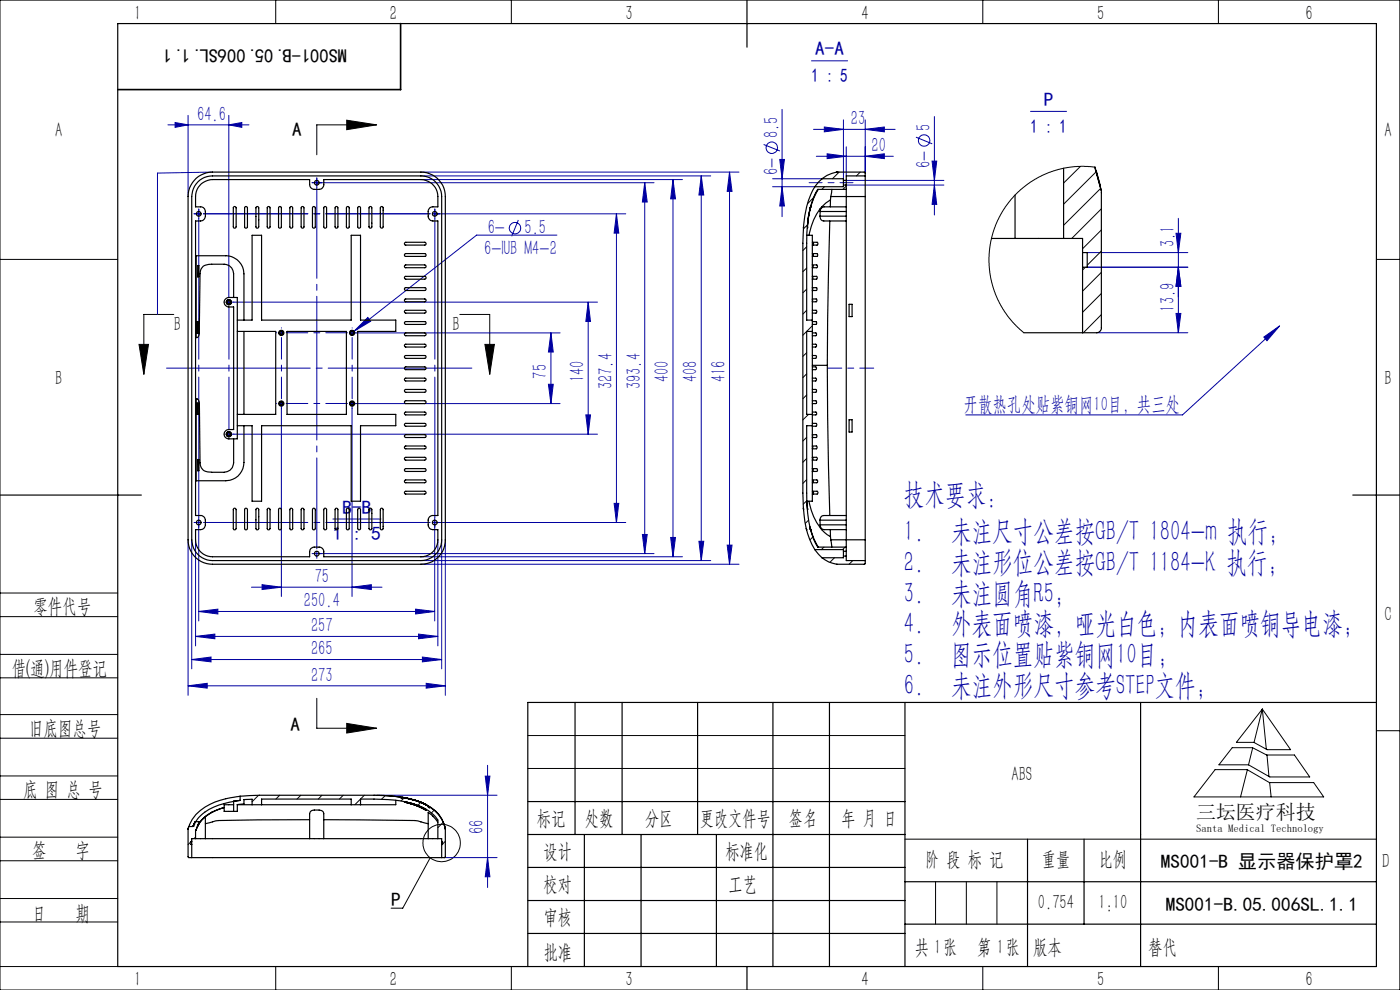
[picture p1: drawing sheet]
<svg xmlns="http://www.w3.org/2000/svg" width="297mm" height="210mm" viewBox="0 0 297 210" stroke-linecap="round" stroke-linejoin="round" font-family="sans-serif">
<g fill="none" stroke="#0000a0" stroke-width=".21">
<path d="M172.2 12.9h7.6M35.6 26.5h17.2M37.1 26l2.8 .5-2.8 .5zM39.9 24.5v17.2M45.1 36.5l-11.7 .2v30M48.5 26.5l2.8-.5v1zM48.5 24.5v38.6M67.2 38.3v1M89.3 38.1h55.5M89.3 37.3h61.5M89.3 36.5h67.5M136.8 38.8l.5 4.1h-1z"/>
<path d="M136.8 38.8v78.6M138.7 38.8h-72M142.8 38.1l.5 4.1h-1zM142.8 38.1v80M148.8 37.3l.5 4.1h-1zM148.8 37.3v81.6M154.8 36.5l.5 4.1h-1zM154.8 36.5v83.2M162 30.6l3.5 1.4M163.9 37.9h10.5M163.9 39.6h9M165.4 33.8h1l-.5 4.1z"/>
<path d="M165.9 39.6l.5 4.1h-1zM165.9 23.2v22.8M172.6 27.4h17.3M173.2 33.2h16.3M174.9 26.9l4 .5-4 .6zM175.5 32.6l4 .6-4 .4zM178.9 25.4v12.5M179.5 31.1v6.2M179.5 38.3h20.7M179.5 39.3h20.7M183.6 27.4l4-.5v1.1zM183.6 33.2l4-.6v1z"/>
<path d="M183.6 25.4v11.3M194.3 29.1l3.5 1.4M197.7 34.2h1l-.5 4.1zM198.2 39.3l.5 4h-1zM198.2 24.7v20.9M218.6 23.6h7.7M41.7 45.4h1M42.2 44.9v1M92.2 45.4h40.6M110 46.7l-1.5 3.4M118.1 49.9h-17l-26 20.4M130.8 45.4l.5 4.1h-1z"/>
<path d="M130.8 45.4v65.4M230.6 53.6h21.4M249.5 49.5h1l-.5 4.1zM250 56.7l.5 4h-1zM250 46.3v24.3M252 56.7h-21.4M48.5 63.6v1M59.2 70.6h1M59.7 70.1v1M74.7 70.6h44.1M75.1 70.3l-.8 .6M78 67.3l.6 .8-3.5 2.2z"/>
<path d="M116.9 70.6l.5 4.1h-1.1zM116.9 70.6v15M124.8 64.1l.5 4.1h-1zM124.8 64.1v28M126.8 64.1h-78.8M232.7 70.6h19.3M249.5 66.5h1l-.5 4.1zM268.1 71.5l3.4-2.4-2.7 3.2zM271.5 69.1l-20.6 18.9h-46M48.5 92.1h78.3M59.7 85.6v40.9M116.3 81.5h1.1l-.5 4.1z"/>
<path d="M118.8 85.6h-44.1v40.9M124.3 88h1l-.5 4.1zM39.9 114.5v33M40.7 114.5v27.4M41.5 114.5v22.5M42.2 109.8v21.9M67.2 117.4h71.5M70.6 110.1h10.2M89.3 118.1h55.5M89.3 118.9h61.5M89.3 119.7h67.5M92.2 110.8h40.6"/>
<path d="M92.2 109.8v21.9M92.9 114.5v22.5M93.7 114.5v27.4M94.5 114.5v33M130.3 106.8h1l-.5 4zM136.3 113.4h1l-.5 4zM142.3 114h1l-.5 4.1zM148.3 114.8h1l-.5 4.1zM154.3 115.6h1l-.5 4.1zM40.7 139.9l4.1-.5v1zM40.7 139.9h53M41.5 135l4.1-.5v1z"/>
<path d="M41.5 135h51.4M42.2 129.7l4-.5v1zM42.2 129.7h50M53.3 124.6h27.7M55.6 124l4.1 .6-4.1 .5zM74.7 124.6l4.1-.6v1.1zM88.2 129.2l4 .5-4 .5zM88.8 134.5l4.1 .5-4.1 .5zM89.6 139.4l4.1 .5-4.1 .5zM39.9 145.5l4.1-.6v1.1zM39.9 145.5h54.6M90.4 144.9l4.1 .6-4.1 .5z"/>
<path d="M79.3 168.7h26.1M102.9 164.6h1l-.5 4.1zM103.4 162.3v26M94.3 181.9h11.1M103.4 181.9l.5 4.1h-1z"/>
<circle cx="163.7" cy="31.3" r="1.22"/>
<circle cx="196" cy="29.8" r="1.21"/>
<circle cx="109.2" cy="48.4" r="1.21"/>
</g>
<g fill="none" stroke="#000" stroke-width=".21">
<path d="M0 0h297v210h-297zM58.5 0v5M108.5 0v5M208.5 0v5M258.5 0v5M73.6 25.5l6.3 1-6.3 1zM79.9 26.5h-12.7v6.3M0 55h25M292 55h5M29.5 73.1h2l-1 6.3zM36.9 66.7h-6.4v12.7M97.5 66.7h6.4v12.7"/>
<path d="M102.9 73.1h2l-1 6.3zM0 138.8h25M0 125.8h25M0 130.8h25M0 143.8h25M0 156.6h25M0 151.6h25M67.2 148.1v6.4h12.7M73.6 153.4l6.3 1.1-6.3 1zM112 156h80M261.4 158.6h4.3l3 1.6h5.9l3.2 4.6h-8.4l-4.5-2.6h-6.3zM265.7 158.6l-.8 3.6"/>
<path d="M267.8 150.4l6 8.6h-5l-2.8-1.5h-3.7zM267.8 150.4l-1.8 7.1M267.8 150.4l.8 8.5M292 155h5M0 169.6h25M0 164.6h25M0 177.6h25M112 163h80M192 178h100M257.8 163.3h6.8l4.7 2.7h9.4l2.1 3h-27.5zM264.6 163.3l-1.4 5.7M268.8 160.2l.4 4.5"/>
<path d="M269.3 166l.4 3M0 182.6h25M0 190.6h25M0 195.6h25M91.3 182l-5.9 10.6h-2.4M198.5 187v9M205 187v9M211.5 187v9M0 205h25M58.5 205v5M108.5 205v5M208.5 205v5"/>
<path d="M258.5 205v5"/>
<circle cx="93.7" cy="178.8" r="4"/>
</g>
<g fill="none" stroke="#0000a0" stroke-width=".21" stroke-dasharray="30.5 1.3 1.3 1.3">
<path d="M66.7 38.7h-.5M67.2 38.2v-.5M67.2 39.2v.5M67.7 38.7h.5M41.7 45.3h-.5M42.2 44.8v-.5M42.2 45.8v.5M92.2 45.3v-.5M92.2 45.3h-.5M92.2 45.3v.5M92.2 45.3h.5M92.2 44.8v-.5"/>
<path d="M92.2 45.8v.5M92.7 45.3h.5M47.6 64.1h-.1M48.6 63.1v-.1M49.6 64.1h.1M58.7 70.6h.1M59.7 69.6v-.1M74.7 70.6v-.5M74.7 70.6h-.5M74.7 70.6v.5M74.7 70.6h.5M74.7 69.6v-.1"/>
<path d="M75.7 70.6h.1M47.6 92.1h-.1M48.6 92.1v-.5M48.6 92.1h-.5M48.6 92.1v.5M48.6 92.1h.5M48.6 93.1h.1M49.6 92.1h.1M58.7 85.6h.1M59.7 85.6v-.5M59.7 85.6h-.5M59.7 85.6v.5"/>
<path d="M59.7 85.6h.5M59.7 86.6h.1M74.7 85.6v-.5M74.7 85.6h-.5M74.7 85.6v.5M74.7 85.6h.5M74.7 86.6h.1M75.7 85.6h.1M41.7 110.8h-.5M42.2 110.8v-.5M42.2 110.8h-.5M42.2 110.8v.5"/>
<path d="M42.2 110.8h.5M42.2 111.3v.5M66.7 117.4h-.5M67.2 117.4v-.5M67.2 117.4h-.5M67.2 117.4v.5M67.2 117.4h.5M67.2 117.9v.5M67.7 117.4h.5M92.2 110.8v-.5M92.2 110.8h-.5M92.2 110.8v.5"/>
<path d="M92.2 110.8h.5M92.2 111.3v.5M92.7 110.8h.5"/>
</g>
<path d="M43.2 45.3h48M43.2 110.8h48" fill="none" stroke="#0000a0" stroke-width=".21" stroke-dasharray="30.5 1.3 1.3 1.3" stroke-dashoffset="8.3"/>
<path d="M48.6 91.1v-26" fill="none" stroke="#0000a0" stroke-width=".21" stroke-dasharray="30.5 1.3 1.3 1.3" stroke-dashoffset="19.4"/>
<path d="M60.7 70.6h13M59.7 84.6v-13M60.7 85.6h13M74.7 84.6v-13" fill="none" stroke="#0000a0" stroke-width=".21" stroke-dasharray="30.5 1.3 1.3 1.3" stroke-dashoffset="25.9"/>
<path d="M42.2 109.8v-63.5M92.2 109.8v-63.5" fill="none" stroke="#0000a0" stroke-width=".21" stroke-dasharray="30.5 1.3 1.3 1.3" stroke-dashoffset=".6"/>
<path d="M67.2 116.4v-76.7" fill="none" stroke="#0000a0" stroke-width=".21" stroke-dasharray="30.5 1.3 1.3 1.3" stroke-dashoffset="11.2"/>
<path d="M34.7 78.1h66" fill="none" stroke="#0000a0" stroke-width=".21" stroke-dasharray="30.5 1.3 1.3 1.3" stroke-dashoffset="-.6"/>
<path d="M175.6 78.1h9.8" fill="none" stroke="#0000a0" stroke-width=".21" stroke-dasharray="30.5 1.3 1.3 1.3" stroke-dashoffset="27.5"/>
<path d="M171.6 38.7h9.4" fill="none" stroke="#0000a0" stroke-width=".21" stroke-dasharray="30.5 1.3 1.3 1.3" stroke-dashoffset="27.7"/>
<g fill="none" stroke="#000" stroke-width=".25">
<path d="M25 5h267v200h-267zM158.5 0v10M0 105h30M287 105h10M122 149v28M132 149v28M148 149v28M164 149v56M176 149v56M192 149v56M242 149v56M292 149h-180v56"/>
<path d="M112 170h80M112 177h80M124 177v28M136 177v28M152 177v28M218 178v27M230 178v18M112 184h80M112 191h80M112 198h80M192 187h100M192 196h100"/>
<path d="M158.5 205v5"/>
</g>
<path d="M85 5v14h-60" fill="none" stroke="#000" stroke-width=".35"/>
<path d="M73.6 25.5l6.3 1-6.3 1zM73.6 153.4l6.3 1.1-6.3 1zM102.9 73.1h2l-1 6.3zM29.5 73.1h2l-1 6.3z" fill="#000"/>
<g fill="#0000a0">
<path d="M268.1 71.5l3.4-2.4-2.7 3.2z"/>
<path d="M48.5 26.5l2.8-.5v1zM37.1 26l2.8 .5-2.8 .5z"/>
<path d="M39.9 145.5l4.1-.6v1.1zM90.4 144.9l4.1 .6-4.1 .5zM78 67.3l-2.9 3 3.5-2.2zM42.2 129.7l4-.5v1zM88.2 129.2l4 .5-4 .5zM55.6 124l4.1 .6-4.1 .5zM74.7 124.6l4.1-.6v1.1zM40.7 139.9l4.1-.5v1zM89.6 139.4l4.1 .5-4.1 .5zM41.5 135l4.1-.5v1zM88.8 134.5l4.1 .5-4.1 .5zM174.9 26.9l4 .5-4 .6zM183.6 27.4l4-.5v1.1zM175.5 32.6l4 .6-4 .4zM183.6 33.2l4-.6v1z"/>
<path d="M249.5 49.5h1l-.5 4.1zM250 56.7l.5 4h-1z"/>
<path d="M154.3 115.6h1l-.5 4.1zM154.8 36.5l.5 4.1h-1z"/>
<path d="M116.9 70.6l.5 4.1h-1.1zM116.3 81.5h1.1l-.5 4.1zM136.8 38.8l.5 4.1h-1zM136.3 113.4h1l-.5 4zM124.8 64.1l.5 4.1h-1zM124.3 88h1l-.5 4.1zM130.8 45.4l.5 4.1h-1zM130.3 106.8h1l-.5 4zM142.8 38.1l.5 4.1h-1zM142.3 114h1l-.5 4.1zM148.8 37.3l.5 4.1h-1zM148.3 114.8h1l-.5 4.1zM165.4 33.8h1l-.5 4.1zM165.9 39.6l.5 4.1h-1zM197.7 34.2h1l-.5 4.1zM198.2 39.3l.5 4h-1zM102.9 164.6h1l-.5 4.1zM103.4 181.9l.5 4.1h-1zM250 56.7l.5 4h-1zM249.5 66.5h1l-.5 4.1z"/>
</g>
<g fill="none" stroke="#000" stroke-width=".25">
<path d="M41.6 37.8l1.1-.7a4.8 4.8 0 0 1 2.4-.6h44.2a5.2 5.2 0 0 1 5.2 5.2v72.8a5.2 5.2 0 0 1-5.2 5.2h-44.2a5.2 5.2 0 0 1-5.2-5.2v-72.8a5.1 5.1 0 0 1 1.7-3.9zM42 38.6l1.4-1 1.7-.3h44.2a4.4 4.4 0 0 1 4.4 4.4v72.8a4.5 4.5 0 0 1-4.4 4.4h-44.2a4.5 4.5 0 0 1-4.4-4.4v-72.8l.3-1.7zM42.7 39l1.4-.7 1-.2h20.6v1a1.02 1.02 0 0 0 1 1.1h1a1.02 1.02 0 0 0 1-1.1v-1h20.6a3.6 3.6 0 0 1 3.6 3.6v2.2h-1.1a.96 .96 0 0 0-1 1v1a1.02 1.02 0 0 0 1 1h1.1v62.5h-1.1a.96 .96 0 0 0-1 .9v1a.97 .97 0 0 0 1 1.1h1.1a6.7 6.7 0 0 1-.3 3.6 3.6 3.6 0 0 1-3.3 2.1h-20.6v-1.1a.96 .96 0 0 0-1-.9h-1a.96 .96 0 0 0-1 .9v1.1h-20.6a3.6 3.6 0 0 1-3.6-3.6v-2.1h1a1.02 1.02 0 0 0 1.1-1.1v-1a1.02 1.02 0 0 0-1.1-.9h-1v-62.5h1a1.09 1.09 0 0 0 1.1-1v-1a1.02 1.02 0 0 0-1.1-1h-1a7 7 0 0 1 .3-3.7zM172.9 39.6a18.9 18.9 0 0 0-2.5 10l-.1 55a24.4 24.4 0 0 0 2 10.9l.6 1.1M174.4 37.9l-1.5 1.7M174.4 37.9h4.5v.4M177.5 36.5l-2.1 .7-1 .7M177.5 36.5h.1M177.5 36.5h-.1M177.5 36.5h5.9l.2 .2v.6M177.6 36.5h.1M178.9 38.3v1"/>
<path d="M178.9 39.3v.3h-6M178.9 38.3h.6M178.9 39.3h.6M179.5 38.3v1M179.5 39.3v.9M183.6 37.3v4.4M183.6 37.3h-4.1v1M225.6 35.7v14.9M232.2 35.4l1.4 5.2v29a1.02 1.02 0 0 1-.9 1h-3M232.3 35.4l1.3 4.9M232.6 36.3l.8 2.8M41.5 54.2h.1"/>
<path d="M41.6 54.2v17.4M41.6 54.2h5.3a4 4 0 0 1 4.9 3.9v9.8M41.9 56.3h.3v2.4h-.3zM49.6 43.9a.31 .31 0 0 1 .3-.1 .31 .31 0 0 1 .2 .3v4a.3 .3 0 0 1-.3 .3 .3 .3 0 0 1-.3-.3zM52 43.9l.2-.1 .3 .3v4a.3 .3 0 0 1-.3 .3 .3 .3 0 0 1-.3-.3zM54.4 43.9l.2-.1 .3 .3v4a.3 .3 0 0 1-.3 .3 .3 .3 0 0 1-.3-.3zM56.8 43.9l.2-.1 .3 .3v4a.3 .3 0 0 1-.3 .3 .3 .3 0 0 1-.3-.3zM59.2 43.9l.2-.1 .3 .3v4a.3 .3 0 0 1-.3 .3 .3 .3 0 0 1-.3-.3zM61.6 43.9l.2-.1 .3 .3v4a.3 .3 0 0 1-.3 .3 .3 .3 0 0 1-.3-.3zM64 43.9l.2-.1 .3 .3v4a.3 .3 0 0 1-.3 .3 .3 .3 0 0 1-.3-.3zM66.4 43.9l.2-.1 .3 .3v4a.3 .3 0 0 1-.3 .3 .3 .3 0 0 1-.3-.3zM68.8 43.9l.2-.1 .3 .3v4a.3 .3 0 0 1-.3 .3 .3 .3 0 0 1-.3-.3z"/>
<path d="M71.2 43.9l.2-.1 .3 .3v4a.3 .3 0 0 1-.3 .3 .3 .3 0 0 1-.3-.3zM73.6 43.9l.2-.1 .3 .3v4a.3 .3 0 0 1-.3 .3 .3 .3 0 0 1-.3-.3zM76 43.9l.2-.1 .3 .3v4a.3 .3 0 0 1-.3 .3 .3 .3 0 0 1-.3-.3zM78.4 43.9l.2-.1 .3 .3v4a.3 .3 0 0 1-.4 .3 .3 .3 0 0 1-.2-.4zM80.8 43.9l.2-.1 .3 .3v4a.3 .3 0 0 1-.3 .3 .3 .3 0 0 1-.3-.3zM85.9 51.5l4.2-.1a.3 .3 0 0 1 .3 .3 .3 .3 0 0 1-.3 .3h-4a.3 .3 0 0 1-.3-.2 .3 .3 0 0 1 .1-.3zM85.9 53.9l4.2-.1a.3 .3 0 0 1 .3 .3 .3 .3 0 0 1-.3 .3h-4a.3 .3 0 0 1-.3-.2 .3 .3 0 0 1 .1-.3zM85.9 56.3l4.2-.1a.3 .3 0 0 1 .3 .3 .3 .3 0 0 1-.3 .3h-4a.3 .3 0 0 1-.3-.2 .3 .3 0 0 1 .1-.3zM85.9 58.7l4.2-.1a.3 .3 0 0 1 .3 .3 .3 .3 0 0 1-.3 .3h-4a.33 .33 0 0 1-.3-.2 .33 .33 0 0 1 .1-.3zM170.5 48.1l-.1 .3zM171.2 49.9h1.1v56.4h-1.1l.1 1.5M171.3 48.1v.3z"/>
<path d="M171.9 44.1l-.6 4zM172 43.8l-.1 .3zM172 43.8l-.1 .3M172.3 51.4h1.1a.33 .33 0 0 1-.1 .6h-1M172.3 53.8h1l.2 .2-.1 .4h-1.1M172.3 56.2h1v.6h-1l.2-.3zM172.3 59.2v-.6h1l.1 .2-.2 .4h-.9M172.4 53.8l.1 .2-.1 .4M172.4 51.4l.2 .4-.2 .2M173.6 40.2a13.8 13.8 0 0 0-1.8 4.4M174 45.9v.2a.78 .78 0 0 0 .8 .8h4.7M174 45.9h5.5"/>
<path d="M174 44.9v1M174 44.9h5.5M176 46.9l-.5 30.6M176.2 42.4a10.6 10.6 0 0 0-4.6 7.5M176.2 42.4l-.1 1.5M176.2 41.7v.7M176.2 41.7h7.4M176.5 40.2l-.3 1.5M179.5 40.2h-6a21.3 21.3 0 0 0-2.4 11.4v16.3h1.2M179.5 43.9h-4.7a.91 .91 0 0 0-.8 1M179.5 40.2v3.7M179.5 45.9v1"/>
<path d="M179.5 43.9v1M179.5 44.9v1M179.5 46.9v62.5M183.6 41.7v72.8M210.3 50.6h5M215.3 50.6h14.4v20M215.3 41.4v9.2M229.7 53.6h.9v3.1h-.9M41.8 68.3h.3v2.4h-.3zM47.8 63.5l.5-.4h2v30h-1.8a.99 .99 0 0 1-1-1 .99 .99 0 0 1 1-1h1.1v-26h-1.1a.99 .99 0 0 1-.9-.6 .99 .99 0 0 1 .2-1zM49.6 63.1v-5a2.01 2.01 0 0 0-2-2.1h-1.4a5 5 0 0 0-3.1 .5 2.08 2.08 0 0 0-.7 1.6l-.2 13a.56 .56 0 0 1-.7 .5M50.3 70.3h8.2v17.6h-8.2"/>
<path d="M50.3 67.9h3.2v-18h2v18h19v-18h2v18h7.5v2.4h-8.1v17.6h8.1v2.4h-7.5v16h-2v-16h-19v16h-2v-16h-3.2M51.8 70.3v17.6M60.9 70.3h12.6v17.6h-12.6zM85.8 78l.2-.2h4.1a.3 .3 0 0 1 .3 .3 .3 .3 0 0 1-.3 .3h-4.1l-.2-.2zM85.8 66l.2-.2h4.1a.3 .3 0 0 1 .3 .3 .3 .3 0 0 1-.3 .3h-4.1l-.2-.2zM85.8 68.4l.2-.2h4.1a.3 .3 0 0 1 .3 .3 .3 .3 0 0 1-.3 .3h-4.1l-.2-.2zM85.8 70.8l.2-.2h4.1a.3 .3 0 0 1 .3 .3 .3 .3 0 0 1-.3 .3h-4.1l-.2-.2zM85.9 61.1l4.2-.1a.3 .3 0 0 1 .3 .3 .3 .3 0 0 1-.3 .3h-4a.33 .33 0 0 1-.3-.2 .33 .33 0 0 1 .1-.3zM85.9 63.5l4.2-.1a.3 .3 0 0 1 .3 .3 .3 .3 0 0 1-.3 .3h-4a.33 .33 0 0 1-.3-.2 .33 .33 0 0 1 .1-.3zM85.9 73.1l4.2-.1a.3 .3 0 0 1 .3 .3 .3 .3 0 0 1-.3 .3h-4a.31 .31 0 0 1-.3-.2 .31 .31 0 0 1 .1-.3zM85.9 75.5l4.2-.1a.3 .3 0 0 1 .3 .3 .3 .3 0 0 1-.3 .3h-4a.31 .31 0 0 1-.3-.2 .31 .31 0 0 1 .1-.3zM172.3 61.6v-.6l1 .1-.1 .5h-.9"/>
<path d="M172.3 63.4h.9l.1 .3-.2 .3h-.8M172.3 65.8h.9l.1 .2-.2 .4h-.8M172.3 68.2h.8l.1 .2-.1 .4h-.8M172.3 70.6h.8l.1 .2-.1 .4h-.8M172.3 73h.8l.1 .2-.1 .4h-.8M172.3 75.4h.8l.1 .2-.2 .4h-.7M172.3 77.8h.8l.1 .2-.2 .4h-.7M172.3 63.5v.4M172.3 77.5h3.2M172.3 70.3h-1.2v17.6h1.2M175.5 77.5l.1 11 .4 20.9M180.1 64.5h.7v2.7h-.7z"/>
<path d="M217.2 70.6h12.5M41.5 84.6l.4 .1 .4 .7 .1 12.8a2.02 2.02 0 0 0 2.5 2h1.3a2.57 2.57 0 0 0 3.3-1.6l.1-5.5M41.6 84.6v17.4M41.8 85.5h.3v2.4h-.3zM41.9 97.5h.3v2.4h-.3zM51.8 90.3v7.8a4 4 0 0 1-5 3.9h-5.2M85.8 80.4l.2-.2h4.1a.3 .3 0 0 1 .3 .3 .3 .3 0 0 1-.3 .3h-4.1l-.2-.2zM85.8 85.2l.2-.2h4.1a.3 .3 0 0 1 .3 .3 .3 .3 0 0 1-.3 .3h-4.1l-.2-.2zM85.8 89.9l.2-.1h4.1a.3 .3 0 0 1 .3 .3 .3 .3 0 0 1-.3 .3h-4.1l-.2-.2zM85.8 92.3l.2-.1h4.1a.3 .3 0 0 1 .3 .3 .3 .3 0 0 1-.3 .3h-4.1l-.2-.2zM85.8 97.1l.3-.1h4a.3 .3 0 0 1 .3 .3 .3 .3 0 0 1-.3 .3h-4.1l-.1-.1zM85.9 82.7l4.2-.1a.3 .3 0 0 1 .3 .3 .3 .3 0 0 1-.3 .3h-4a.31 .31 0 0 1-.3-.2 .31 .31 0 0 1 .1-.3z"/>
<path d="M85.9 87.5l4.2-.1a.3 .3 0 0 1 .3 .3 .3 .3 0 0 1-.3 .3h-4a.31 .31 0 0 1-.3-.2 .31 .31 0 0 1 .1-.3zM85.9 94.7l4.2-.1a.3 .3 0 0 1 .3 .3 .3 .3 0 0 1-.3 .3h-4a.31 .31 0 0 1-.3-.2 .31 .31 0 0 1 .1-.3zM85.9 99.5l4.2-.1a.3 .3 0 0 1 .3 .3 .3 .3 0 0 1-.3 .3h-4a.31 .31 0 0 1-.3-.2 .31 .31 0 0 1 .1-.3zM172.3 90.3h-1.2v14.3a24.4 24.4 0 0 0 1.8 10.5l.6 1h6M172.3 80.2h.8l.1 .2-.2 .4h-.7M172.3 82.6h.8l.1 .2-.1 .4h-.8M172.3 85h.8l.1 .3-.1 .3h-.8M172.3 87.4h.8l.1 .3-.1 .3h-.8M172.3 89.8h.8l.2 .3-.2 .3h-.8M172.3 92.2h.8l.2 .3-.2 .3h-.8M172.3 95.2v-.6h.9l.1 .1-.1 .5h-.9M172.3 97h1v.6h-1l.2-.3z"/>
<path d="M172.3 99.4h.9l.2 .4-.2 .2h-.9l.2-.3zM172.3 92.3v.4M180.1 89h.7v2.6h-.7zM41.5 102h.1M49.6 107.9a.3 .3 0 0 1 .3-.1 .3 .3 0 0 1 .2 .3v4a.3 .3 0 0 1-.3 .3 .3 .3 0 0 1-.3-.3zM52 107.9a.3 .3 0 0 1 .3-.1 .3 .3 0 0 1 .2 .3v4a.3 .3 0 0 1-.3 .3 .3 .3 0 0 1-.3-.3zM54.4 107.9a.3 .3 0 0 1 .3-.1 .3 .3 0 0 1 .2 .3v4a.3 .3 0 0 1-.3 .3 .3 .3 0 0 1-.3-.3zM56.8 107.9a.3 .3 0 0 1 .3-.1 .3 .3 0 0 1 .2 .3v4a.3 .3 0 0 1-.3 .3 .3 .3 0 0 1-.3-.3zM59.2 107.9a.3 .3 0 0 1 .3-.1 .3 .3 0 0 1 .2 .3v4a.3 .3 0 0 1-.3 .3 .3 .3 0 0 1-.3-.3zM61.6 107.9a.3 .3 0 0 1 .3-.1 .3 .3 0 0 1 .2 .3v4a.3 .3 0 0 1-.3 .3 .3 .3 0 0 1-.3-.3zM64 107.9a.3 .3 0 0 1 .3-.1 .3 .3 0 0 1 .2 .3v4a.3 .3 0 0 1-.3 .3 .3 .3 0 0 1-.3-.3zM66.4 107.9a.3 .3 0 0 1 .3-.1 .3 .3 0 0 1 .2 .3v4a.3 .3 0 0 1-.3 .3 .3 .3 0 0 1-.3-.3z"/>
<path d="M68.8 107.9a.3 .3 0 0 1 .3-.1 .3 .3 0 0 1 .2 .3v4a.3 .3 0 0 1-.3 .3 .3 .3 0 0 1-.3-.3zM71.2 107.9a.3 .3 0 0 1 .3-.1 .3 .3 0 0 1 .2 .3v4a.3 .3 0 0 1-.3 .3 .3 .3 0 0 1-.3-.3zM73.6 107.9a.3 .3 0 0 1 .3-.1 .3 .3 0 0 1 .2 .3v4a.3 .3 0 0 1-.3 .3 .3 .3 0 0 1-.3-.3zM76 107.9a.3 .3 0 0 1 .3-.1 .3 .3 0 0 1 .2 .3v4a.3 .3 0 0 1-.3 .3 .3 .3 0 0 1-.3-.3zM78.4 107.9a.3 .3 0 0 1 .3-.1 .3 .3 0 0 1 .2 .3v4a.3 .3 0 0 1-.3 .3 .3 .3 0 0 1-.3-.3zM80.8 107.9a.3 .3 0 0 1 .3-.1 .3 .3 0 0 1 .2 .3v4a.3 .3 0 0 1-.3 .3 .3 .3 0 0 1-.3-.3zM85.9 101.9l4.2-.1a.3 .3 0 0 1 .3 .3 .3 .3 0 0 1-.3 .3h-4a.31 .31 0 0 1-.3-.2 .31 .31 0 0 1 .1-.3zM85.9 104.3l4.2-.1a.3 .3 0 0 1 .3 .3 .3 .3 0 0 1-.3 .3h-4a.31 .31 0 0 1-.3-.2 .31 .31 0 0 1 .1-.3zM170.4 107.8l.1 .3zM171.1 112.1v.3zM171.3 107.8v.3zM171.6 106.3a10.6 10.6 0 0 0 4.6 7.5"/>
<path d="M171.8 111.7a14 14 0 0 0 1.8 4.4M171.9 112.1v.3zM171.9 112.1l.1 .3M172.3 101.8h1l.2 .2-.2 .4h-1M172.3 104.2h1.1l.1 .2-.1 .4h-1.1M172.4 101.8l.1 .3-.1 .3M172.4 104.2l.2 .2-.2 .4M172.9 116.6l1.5 1.7M172.9 116.6h6v.3M174 110.3v1M174 110.3h5.5M174 111.3v.3a.87 .87 0 0 0 .9 .8h4.6"/>
<path d="M174 111.3h5.5M174.4 118.3a6.9 6.9 0 0 0 3.2 1.4h5.8l.2-.8M176.1 112.4l.1 1.4M176.2 113.8v.7M176.2 114.5l.3 1.6M176.2 114.5h7.4M178.9 116.9v1.1M178.9 118v.3h-4.5M178.9 118h.6M178.9 116.9h.6M179.5 116.9v1.1M179.5 109.4h-4.7a.86 .86 0 0 0-.8 .9"/>
<path d="M179.5 112.4v3.7M179.5 109.4v.9M179.5 111.3v1.1M179.5 118v.9h4.1M179.5 110.3v1M179.5 116.1v.8M183.6 114.5v4.4M39.9 175.9v.1M39.9 175.9v5.9l.1 .1h.7M40.7 178.5h-.2v.6h.2M41 175.3h-1l-.1 .6M41 175.2h.1"/>
<path d="M41.2 174.8h.1M41.2 174.8l-.2 .4M41.4 174.3l-.4 1M41.6 176.1l-.1 1.8M42.2 174.8l-.3 .4zM42.3 174.3l-.7 1.8M42.3 174.3h-.9l-.4 1M43.6 177.9h-2.9v4M43.6 177.9h22.1M43.6 173.3v4.6M47.6 171.3a8.9 8.9 0 0 0-5.2 3h-.1M47.6 171.3a7.9 7.9 0 0 0-6 4.8"/>
<path d="M49.6 170a12 12 0 0 0-7.9 4l-.2 .3M49.6 170.7h-2v1.4h2.7v-1.4l1.5-.2v-.9l1.7-.1v1.2M49.6 170v2.1M50.9 168.9l-.7 .1a16.7 16.7 0 0 0-7.7 2.9 6.6 6.6 0 0 0-2.4 3.4M50.9 168.9l4.1-.2h24.3l4.5 .2 1.3 .2v.2h.2v-.2M50.9 168.9v.9l-1.3 .2M55.5 170.7v-1.2h19v1.2M65.7 173.9l-19.3 .2-2.8 .6M65.7 177.9v-5.3a.87 .87 0 0 1 1-.8l1.2 .1a.78 .78 0 0 1 .8 .7v5.3M65.7 177.9h3M68.7 173.9l19.2 .2 2.9 .6M68.7 177.9h22.1"/>
<path d="M76.5 170.7v-1.2a32.8 32.8 0 0 1 12.1 1.3 8.4 8.4 0 0 1 4.3 3.1v4M79.9 168.7l2.6 .1 2.6 .3M84 169.7v1h-33.7M85.1 169.2h.2M85.2 169.1l.6 .1M85.3 169.1a15.3 15.3 0 0 1 5.6 1.9M85.3 169.1l.7 .2M85.8 169.2l.3 .1M85.8 169.2l.3 .1zM85.8 170.1h.3M85.8 170.1l.3 .1M85.8 170.1l.3 .1z"/>
<path d="M86 169.2l.1 .1M86.1 169.3l2.1 .5 1.9 .8M86.1 169.3l2.1 .5 1.9 .7M86.1 170.1l2 .6 2 .8M86.1 170.2a14.2 14.2 0 0 1 4 1.4M86.1 170.1l2.1 .6 1.9 .9M86.1 170.1h-.3l.3 .1M86.1 170.2l2 .6 2 .9M86.1 170.2a14.1 14.1 0 0 1 4.1 1.6l.2 .1-.3-.2M86.1 170.2l2.1 .6 1.9 .9M90.1 170.6l.3 .1zM90.1 170.5l.3 .2z"/>
<path d="M90.1 170.5l.8 .4v.3l.2 .2v-.3a6.8 6.8 0 0 1 3.4 4.8M90.1 171.5l.3 .2M90.1 171.6l.3 .2zM90.1 171.7l.3 .1zM90.4 170.7l.5 .3M90.8 177.9h2.9v4M91.1 171.1a7.1 7.1 0 0 1 3.4 4.8M92.9 174.4l-1.1-1.3-1-.8v5.6M93.7 178.5h.2v.6h-.2M94.3 175.1l.1 .5M94.5 175.9v5.9l-.8 .1M40.7 181.9h53"/>
<circle cx="67.2" cy="38.8" r=".5"/>
<circle cx="42.2" cy="45.4" r=".5"/>
<circle cx="92.2" cy="45.3" r=".51"/>
<circle cx="48.5" cy="64.1" r=".33"/>
<circle cx="48.5" cy="64.1" r=".52"/>
<circle cx="48.6" cy="64.1" r=".55"/>
<circle cx="59.7" cy="70.6" r=".33"/>
<circle cx="59.7" cy="70.6" r=".4"/>
<circle cx="59.7" cy="70.6" r=".55"/>
<circle cx="74.7" cy="70.6" r=".33"/>
<circle cx="74.7" cy="70.6" r=".41"/>
<circle cx="74.7" cy="70.6" r=".54"/>
<circle cx="48.5" cy="92.1" r=".33"/>
<circle cx="48.5" cy="92.1" r=".52"/>
<circle cx="48.6" cy="92.1" r=".55"/>
<circle cx="59.7" cy="85.6" r=".33"/>
<circle cx="59.7" cy="85.6" r=".4"/>
<circle cx="59.7" cy="85.6" r=".55"/>
<circle cx="74.7" cy="85.6" r=".33"/>
<circle cx="74.7" cy="85.6" r=".41"/>
<circle cx="74.7" cy="85.6" r=".54"/>
<circle cx="42.2" cy="110.8" r=".5"/>
<circle cx="67.2" cy="117.5" r=".51"/>
<circle cx="92.2" cy="110.8" r=".51"/>
</g>
<g fill="none" stroke="#000" stroke-width=".21">
<path d="M174.9 39.6l-.6 .6M178 36.5l-1.4 1.4M179.5 39.5l-.7 .7M182.5 36.5l-.8 .8M229.2 35.3l-3.6 3.5M232.3 35.4l-3-.1-3.4 .3-3.3 .9-2.2 1.1-2.8 1.8-2.5 2.2-1.8 2.3-1.7 2.9-1.2 3.3-.5 3.3-.1 3 .6 3.5 1.2 3.5 1.4 2.6 1.8 2.4 2.4 2.2M232.5 36.5l-6.9 6.8M233.5 40l-7.9 7.8M171.1 52.3l-.8 .9M171.1 56.9l-.8 .7M171.3 47.7l-.8 .8M172.6 41.9l-1.3 1.3"/>
<path d="M230.3 56.7l-.6 .6M233.6 44.3l-6.2 6.3M233.6 48.8l-3.9 4M233.6 53.3l-3 3M233.6 57.8l-3.9 4M171.1 61.3l-.8 .8M171.1 65.8l-.8 .8M171.1 74.8l-.8 .8M171.1 79.3l-.8 .8M172.3 69.1l-2 2M233.6 62.3l-3.9 3.9M233.6 66.7l-3.8 3.9"/>
<path d="M171.1 83.8l-.8 .8M171.1 92.8l-.8 .7M171.1 97.3l-.8 .8M171.5 87.9l-1.2 1.2M171.1 101.7l-.8 .8M171.2 106.2l-.8 .8M171.5 110.3l-.6 .7M172.4 113.9l-.6 .6M174.8 116.1l-.6 .5M177 118.3l-.9 1M179.3 116.1l-.5 .5M180.9 118.9l-.8 .8"/>
<path d="M40.5 178.6l-.6 .6M40.7 178.4l-.2 .1M41.5 177.6l-.4 .3M54.8 168.7l-1.3 1.4M59.3 168.7l-.8 .8M63.8 168.7l-.8 .8M68.3 168.7l-.8 .8M72.8 168.7l-.8 .8M77.3 168.7l-2 2M81.7 168.8l-.8 .7M85.8 169.2l-.7 .7M89.3 170.2l-.7 .7"/>
<path d="M92.1 171.9l-.6 .6M93.8 179.1l-.1 .1M94 174.4l-1.1 1.2M94.5 178.5l-.6 .6"/>
</g>
<g font-size="6.3" fill="#0000a0">
<text x="191.8" y="106.9">技术要求：</text>
<text x="191.8" y="114.8">1.</text>
<text x="201.8" y="114.8">未注尺寸公差按GB/T 1804-m 执行；</text>
<text x="191.8" y="121.3">2.</text>
<text x="201.8" y="121.3">未注形位公差按GB/T 1184-K 执行；</text>
<text x="191.8" y="127.8">3.</text>
<text x="201.8" y="127.8">未注圆角R5；</text>
<text x="191.8" y="134.3">4.</text>
<text x="201.8" y="134.3">外表面喷漆，哑光白色；内表面喷铜导电漆；</text>
<text x="191.8" y="140.8">5.</text>
<text x="201.8" y="140.8">图示位置贴紫铜网10目；</text>
<text x="191.8" y="147.3">6.</text>
<text x="201.8" y="147.3">未注外形尺寸参考STEP文件；</text>
</g>
<g font-size="4.4">
<text x="28.5" y="4.1">1</text>
<text x="82.7" y="4.1">2</text>
<text x="132.7" y="4.1">3</text>
<text x="182.7" y="4.1">4</text>
<text x="232.7" y="4.1">5</text>
<text x="277" y="4.1">6</text>
<text x="11.7" y="29.1">A</text>
<text x="293.7" y="29.1">A</text>
<text x="36.9" y="70.3">B</text>
<text x="96" y="70.3">B</text>
<text x="11.7" y="81.6">B</text>
<text x="293.7" y="81.6">B</text>
<text x="7.1" y="130.1">零件代号</text>
<text x="293.7" y="131.6">C</text>
<text x="2.5" y="143.2">借(通)用件登记</text>
<text x="6.2" y="155.8">旧底图总号</text>
<text x="214.6" y="165.6">ABS</text>
<text x="4.9" y="168.9">底 图 总 号</text>
<text x="113.9" y="174.9">标记</text>
<text x="124.1" y="174.9">处数</text>
<text x="136.9" y="174.9">分区</text>
<text x="148.5" y="174.9">更改文件号</text>
<text x="167.4" y="174.9">签名</text>
<text x="178.5" y="174.9">年 月 日</text>
<text x="6.8" y="181.9">签</text>
<text x="16" y="181.9">字</text>
<text x="115.3" y="181.9">设计</text>
<text x="153.9" y="181.9">标准化</text>
<text x="196.3" y="183.7">阶 段 标 记</text>
<text x="221" y="183.7">重量</text>
<text x="233.1" y="183.7">比例</text>
<text x="293.2" y="184.1">D</text>
<text x="115.3" y="189">校对</text>
<text x="154.6" y="189">工艺</text>
<text x="6.8" y="195.2">日</text>
<text x="16" y="195.2">期</text>
<text x="115.4" y="196">审核</text>
<text x="220.2" y="192.7">0.754</text>
<text x="233" y="192.7">1:10</text>
<text x="115.3" y="203.4">批准</text>
<text x="194.1" y="202.4">共 张</text>
<text x="198.1" y="202.4">1</text>
<text x="207.3" y="202.4">第 张</text>
<text x="211.5" y="202.4">1</text>
<text x="219.1" y="202.4">版本</text>
<text x="28.5" y="209.1">1</text>
<text x="82.7" y="209.1">2</text>
<text x="132.7" y="209.1">3</text>
<text x="182.7" y="209.1">4</text>
<text x="232.7" y="209.1">5</text>
<text x="277" y="209.1">6</text>
</g>
<g font-size="4.4" fill="#0000a0">
<text x="41.8" y="25.6">64.6</text>
<text x="165.1" y="29.3" transform="rotate(-90 165.1 29.3)">8.5</text>
<text x="180.5" y="26.6">23</text>
<text x="197.4" y="27.8" transform="rotate(-90 197.4 27.8)">5</text>
<text x="184.9" y="32.2">20</text>
<text x="197.4" y="35.6" transform="rotate(-90 197.4 35.6)">6-</text>
<text x="165.1" y="37.1" transform="rotate(-90 165.1 37.1)">6-</text>
<text x="103.5" y="49.7">6-</text>
<text x="111.3" y="49.7">5.5</text>
<text x="249.1" y="52.4" transform="rotate(-90 249.1 52.4)">3.1</text>
<text x="102.7" y="54">6-IUB M4-2</text>
<text x="249.1" y="66.1" transform="rotate(-90 249.1 66.1)">13.9</text>
<text x="116" y="80.3" transform="rotate(-90 116 80.3)">75</text>
<text x="123.9" y="81.1" transform="rotate(-90 123.9 81.1)">140</text>
<text x="129.9" y="82.6" transform="rotate(-90 129.9 82.6)">327.4</text>
<text x="135.9" y="82.6" transform="rotate(-90 135.9 82.6)">393.4</text>
<text x="141.9" y="81.1" transform="rotate(-90 141.9 81.1)">400</text>
<text x="147.9" y="81.1" transform="rotate(-90 147.9 81.1)">408</text>
<text x="153.9" y="81.1" transform="rotate(-90 153.9 81.1)">416</text>
<text x="204.4" y="87.1">开散热孔处贴紫铜网10目，共三处</text>
<text x="66.8" y="123.7">75</text>
<text x="64.5" y="128.8">250.4</text>
<text x="66" y="134.1">257</text>
<text x="66" y="139">265</text>
<text x="66" y="144.6">273</text>
<text x="102.6" y="177" transform="rotate(-90 102.6 177)">66</text>
</g>
<text font-size="4.4" fill="#010000" x="243.6" y="202.4">替代</text>
<text font-size="4.2" x="253.7" y="173.7">三坛医疗科技</text>
<g font-size="4.1">
<text x="73.6" y="10.4" transform="rotate(-180 73.6 10.4)">MS001-B.05.006SL.1.1</text>
<text x="62" y="28.8">A</text>
<text x="61.6" y="155">A</text>
<text x="246.3" y="184">MS001-B 显示器保护罩2</text>
<text x="83" y="192.1">P</text>
<text x="247.3" y="193.1">MS001-B.05.006SL.1.1</text>
</g>
<g font-size="4.1" fill="#0000a0">
<text x="172.9" y="11.7">A-A</text>
<text x="172.2" y="17.4">1 : 5</text>
<text x="221.5" y="22.5">P</text>
<text x="218.6" y="28.1">1 : 1</text>
<text x="72.7" y="108.9">B-B</text>
<text x="70.6" y="114.6">1 : 5</text>
</g>
<text font-size="2.3" x="253.7" y="176.6">Santa Medical Technology</text>
</svg>
